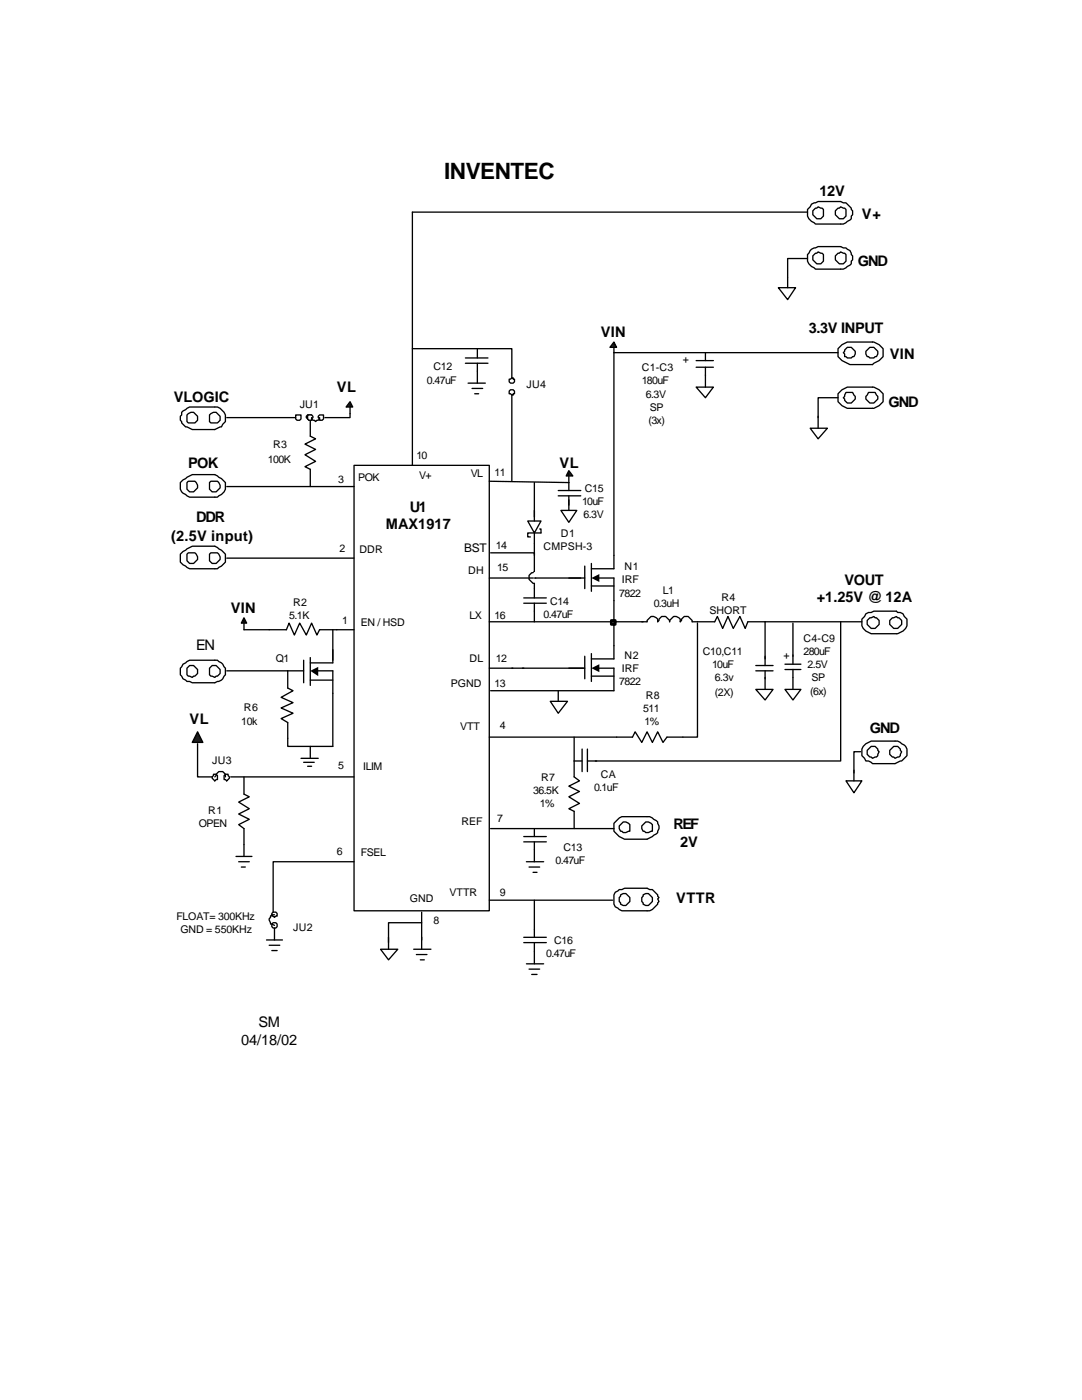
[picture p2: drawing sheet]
<svg xmlns="http://www.w3.org/2000/svg" width="216mm" height="279mm" viewBox="0 0 216 279" stroke-linecap="round" stroke-linejoin="round" font-family="sans-serif">
<path d="M70.6 92.9h27v88.9h-27z" fill="#fff" stroke="#000" stroke-width=".26"/>
<g fill="none" stroke="#000" stroke-width=".26">
<path d="M82.3 42.3v50.6M122.5 70.4v43.1h-4.5M45.2 111.4h25.4M97.6 115.4h19.1M104.5 119.3h4.5M106.6 117.5v1.8M116.7 113v4.5M118 116.9h4.5M118 112.4v5.6M119.3 115.4h3.2v16.1h-4.5M97.6 124.1h31.5v-.3l.8-.8a1.28 1.28 0 0 1 1.3 .6v.5l.3-.3v-.2l.5-.6h.8l.8 .8v.3v-.3l.8-.8a1.28 1.28 0 0 1 1.3 .6v.5l.3-.3v-.2l.5-.6h.8l.8 .8v.3h1.1M104.5 120.4h4.5"/>
<path d="M106.6 120.4v3.7M113.5 133.3h3.2M116.7 131v4.5M118 130.4v5.6M118 134.9h4.5M119.3 133.3h3.2v4.5M152.7 124.1h19.3M158.2 124.4v6.6M46 155h24.6M104.5 168h4.5M104.5 167h4.5M105 172h3.5"/>
<path d="M105.6 173h2.1M106.4 174.1h.8M106.6 165.4v1.6M106.6 168v4"/>
</g>
<path d="M118 115.4l1.6-.8v1.6zM118 133.3l1.6-.7v1.5z" fill="#000"/>
<path d="M39.4 146l1.1 2.2h-2.1z" fill-rule="evenodd" fill="#1a1a1a" stroke="#000" stroke-width=".26"/>
<path d="M122 123.8h.8v.8h-.8z" fill="none" stroke="#000" stroke-width=".53"/>
<g fill="none" stroke="#000" stroke-width=".26">
<path d="M97.6 96l15.9 .3M97.9 137.8h24.6M139.2 124.1h3.4l.5-1.1 1.1 2.4 1.1-2.4 1 2.4 1.3-2.4 1.1 2.4 .5-1.3h3.5M97.6 179.7h24.6M106.6 179.7v7.4M82.5 189.4h3.5M83.1 190.5h2.1M83.9 191.6h.8M84.1 182v7.4M104.5 188.1h4.5M104.5 187.1h4.5M105 192.4h3.5"/>
<path d="M105.6 193.4h2.1M106.1 194.5h1.1M106.6 188.1v4.3"/>
</g>
<path d="M105.3 104h2.6l-1.3 2.4z" fill-rule="evenodd" fill="#fff" stroke="#000" stroke-width=".26"/>
<path d="M61.9 83.6v3.4l1.1 .6-2.1 1 2.1 1.1-2.1 1.1 2.1 1.3-2.1 1 1 .6v3.4M106.6 114l-.2 .3h-.3l-.5 .5v.8l.8 .8h.2v1.1M106.6 101.9v2.1M106.6 106.4v4.5M106.6 115.4h.3M107.7 105.6h.2v.8h-2.6v.8h.5M48.7 125.7h5M97.6 133.3h18.8M102.1 133.3h.1" fill="none" stroke="#000" stroke-width=".26"/>
<path d="M106.6 114.3v1.9" fill="none" stroke="#fff" stroke-width=".26"/>
<g fill="#fff" stroke="#000" stroke-width=".26">
<path d="M54.2 182.3l.3-.3h.5l.3 .3v.5h-.3l-.2 .3-.3-.3h-.3z" fill-rule="evenodd"/>
<path d="M54.2 184.4l.3-.3h.5l.3 .3v.5l-.3 .3h-.5l-.3-.3z" fill-rule="evenodd"/>
</g>
<path d="M53.2 187.6h3.2M53.7 188.6h2.1M54.2 189.7h1.1M54.8 185.2v2.4" fill="none" stroke="#000" stroke-width=".26"/>
<g fill="#fff" stroke="#000" stroke-width=".26">
<path d="M173 123.8l.6-.5 .8-.3 .2 .3h.3l.5 .5v.8l-.8 .8h-.8l-.8-.8z" fill-rule="evenodd"/>
<path d="M177.5 123.8l.6-.5 .8-.3 .2 .3h.3l.5 .5v.8l-.8 .8h-.8l-.8-.8z" fill-rule="evenodd"/>
</g>
<path d="M172.8 122.5l1.6-.5h4.5l.2 .2h.6l.5 .3 .2 .5 .6 .6a2.28 2.28 0 0 1-2.1 2.9h-5.1a2.31 2.31 0 0 1-1.8-2.9l.5-.6z" fill="none" stroke="#000" stroke-width=".26"/>
<g fill="#fff" stroke="#000" stroke-width=".26">
<path d="M173 149.8l.8-.8h.8l.6 .5v.3l.2 .2-.2 .8-.3 .3-.8 .2-.3-.2h-.2l-.6-.6z" fill-rule="evenodd"/>
<path d="M177.5 149.8l.8-.8h.8l.6 .5v.3l.2 .2-.2 .8-.3 .3-.8 .2-.3-.2h-.2l-.6-.6z" fill-rule="evenodd"/>
</g>
<path d="M106.6 96.3v6.9M111.4 97.9h4.5M111.4 99h4.5M113.5 96.3v1.6M113.5 99v1.8M97.9 110.3h8.7v3.7M139.2 124.4v22.7h-2.9M172.2 149l.6-.6 1-.5h5.3l1.6 1.1 .3 .5v1.3l-1.1 1.1-1.3 .5h-4.5l-.8-.5h-.5l-.3-.6-.5-.5v-1.3z" fill="none" stroke="#000" stroke-width=".26"/>
<path d="M111.9 101.9h3.2l-1.6 2.3z" fill-rule="evenodd" fill="#fff" stroke="#000" stroke-width=".26"/>
<path d="M113.5 99.7v2.2" fill="none" stroke="#000" stroke-width=".26"/>
<g fill="#fff" stroke="#000" stroke-width=".26">
<path d="M101.6 75.7l.8-.3v.3h.3v.5l-.3 .3h-.5l-.3-.3z" fill-rule="evenodd"/>
<path d="M101.6 78.1l.3-.3h.5l.3 .3v.5h-.3v.2h-.3l-.2-.2h-.3z" fill-rule="evenodd"/>
</g>
<path d="M113.5 93.9l.8 1.1h-1.3z" fill-rule="evenodd" fill="#800000" stroke="#000" stroke-width=".26"/>
<path d="M113.5 94.5v.2M113.5 95v1.3" fill="none" stroke="#000" stroke-width=".26"/>
<g fill="#fff" stroke="#000" stroke-width=".26">
<path d="M59 82.8h1.1v.8a.66 .66 0 0 1-1.1 0z" fill-rule="evenodd"/>
<path d="M61.1 83.1l.3-.3h.8v.8l-.3 .3h-.3l-.5-.6z" fill-rule="evenodd"/>
<path d="M61.4 82.8h.8l.2 .3-.2 .8h-.6l-.2-.3z" fill-rule="evenodd"/>
<path d="M63.5 83.1l.3-.3h.8v.8l-.3 .3h-.5z" fill-rule="evenodd"/>
</g>
<path d="M45.2 97.1h25.4" fill="none" stroke="#000" stroke-width=".26"/>
<g fill="#fff" stroke="#000" stroke-width=".26">
<path d="M37.6 96h1.3l.5 .8v.6l-.8 .8h-.8l-.5-.6v-1.3z" fill-rule="evenodd"/>
<path d="M42.1 96h1.3l.3 .3 .2 .5v.6l-.8 .8h-.8l-.5-.6v-1.3z" fill-rule="evenodd"/>
</g>
<path d="M36 96.3l.5-.5 1.9-1.1h4.5l1.3 .8 .8 .8v1.3l-.3 .6-1.3 1h-5.6l-1.6-1-.2-.6z" fill="none" stroke="#000" stroke-width=".26"/>
<g fill="#fff" stroke="#000" stroke-width=".26">
<path d="M37.6 110.3h1.3l.5 .8v.6l-.8 .7h-.8l-.5-.5v-1.3z" fill-rule="evenodd"/>
<path d="M41.8 110.6l.3-.3h1.3l.5 .8v.6l-.8 .7h-.8l-.5-.5z" fill-rule="evenodd"/>
</g>
<path d="M36 110.6l.5-.5 1.9-1.1h4.5l1.3 .8 .8 .8v1.6l-.8 .8-.8 .5h-5.6l-1.3-.8-.5-.5z" fill="none" stroke="#000" stroke-width=".26"/>
<g fill="#fff" stroke="#000" stroke-width=".26">
<path d="M123.8 178.6l.6-.3h.5l.8 .8v.8l-.8 .8h-.5l-.6-.3v-.2a.94 .94 0 0 1 0-1.3z" fill-rule="evenodd"/>
<path d="M128.3 178.6l.6-.3h.5l.8 .8v.8l-.8 .8h-.5l-.6-.3v-.2a.94 .94 0 0 1 0-1.3z" fill-rule="evenodd"/>
</g>
<path d="M122.8 178.1l.8-.6h.5l.5-.2h4.5l.5 .2h.6l1 1.1v.3l.3 .2-.3 .3 .3 .5-.3 .3v.2l-1 1.1-.6 .3h-5.5l-1.3-.8-.3-.6v-1.8z" fill="none" stroke="#000" stroke-width=".26"/>
<path d="M69.8 80.2l.6 1h-1.3z" fill-rule="evenodd" fill="#800000" stroke="#000" stroke-width=".26"/>
<path d="M62.2 83.3v.3l.2 .3h.3l.3 .2 .2-.2h.3l.3-.3v-.3M69.8 81.2v2.1h-5M69.8 80.7v.3" fill="none" stroke="#000" stroke-width=".26"/>
<g fill="#fff" stroke="#000" stroke-width=".26">
<path d="M37.6 82.5l.5-.2h.5l.8 .8v.8l-.5 .5h-1.3l-.3-.3v-1.3z" fill-rule="evenodd"/>
<path d="M42.1 82.5l.5-.2h.5l.8 .8v.8l-.5 .5h-1.3l-.3-.3v-1.3z" fill-rule="evenodd"/>
</g>
<path d="M36.5 82l1.3-.8h5.1a2.18 2.18 0 0 1 2.1 1.6v1.3l-.6 .6-.2 .5-1.3 .5h-4.5l-1.4-.5-.8-.8v-.3l-.2-.2v-.8l.2-.3v-.5zM45.2 83.3h13.8" fill="none" stroke="#000" stroke-width=".26"/>
<g fill="#fff" stroke="#000" stroke-width=".26">
<path d="M123.6 164.8l.8-.8h.5l.5 .3 .3 .3v1.3l-.8 .3h-.5l-.3-.3h-.3l-.2-.5z" fill-rule="evenodd"/>
<path d="M128.1 164.8l.8-.8h.5l.5 .3 .3 .3v1.3l-.8 .3h-.5l-.3-.3h-.3l-.2-.5z" fill-rule="evenodd"/>
</g>
<path d="M122.5 164.3l1.1-1.1 .5-.2h5.5l1.6 1 .3 .8v.6l-.3 .8-.2 .2-1.9 1.1h-4.5l-1-.5-1.1-1.1z" fill="none" stroke="#000" stroke-width=".26"/>
<path d="M48.7 123.3l.5 1.1h-1z" fill-rule="evenodd" fill="#800000" stroke="#000" stroke-width=".26"/>
<path d="M48.7 123.8v.3M48.7 124.4v1.3M39.4 148.4v6.6h2.9M42.6 154.5h.5l.3 .3v.8h-.3l-.2 .2-.6-.5zM42.9 155l.2-.2v-.3l.6-.5h.7l.6 .5v.5M45 154.5h.5v.3l.3 .2v.3l-.6 .5-.2-.2h-.3v-.8zM70.6 172h-16.1v10M97.9 165.4h24.6" fill="none" stroke="#000" stroke-width=".26"/>
<path d="M75.9 189.4h3.5l-1.9 2.2z" fill-rule="evenodd" fill="#fff" stroke="#000" stroke-width=".26"/>
<path d="M77.5 187.1v2.3M84.1 184.1h-6.6v4" fill="none" stroke="#000" stroke-width=".26"/>
<g fill="#fff" stroke="#000" stroke-width=".26">
<path d="M168.5 69.8l.6-.5h.8l.8 .8v.5l-.3 .6h-.3l-.2 .2h-.8l-.3-.2h-.3v-.6l-.2-.2 .2-.3z" fill-rule="evenodd"/>
<path d="M172.8 70.1l.8-.8h.8l.8 .8v.5l-.3 .6h-.3l-.2 .2h-.8l-.3-.2h-.3l-.2-.6z" fill-rule="evenodd"/>
</g>
<path d="M167.2 69.6l.8-.8 1.1-.5h5.3l1 .5 .8 .8v1.6l-.8 .8-1.3 .8h-4.5l-1.6-.8-.8-.8z" fill="none" stroke="#000" stroke-width=".26"/>
<g fill="#fff" stroke="#000" stroke-width=".26">
<path d="M168.8 78.3h1.3l.6 .8v.5l-.8 .8h-.8l-.6-.5v-.3l-.2-.2 .2-.3z" fill-rule="evenodd"/>
<path d="M173.3 78.3h1.3l.6 .8v.5l-.8 .8h-.8l-.8-.8v-.5z" fill-rule="evenodd"/>
</g>
<path d="M167.2 78.6l.8-.8 1.1-.5h5.3l1 .5 .8 .8v1.6l-.8 .8-1 .5h-5.3l-1.1-.5-.8-.8z" fill="none" stroke="#000" stroke-width=".26"/>
<path d="M161.7 85.5h3.4l-1.9 2.1z" fill-rule="evenodd" fill="#fff" stroke="#000" stroke-width=".26"/>
<path d="M122.5 70.4h44.7M167.2 79.4h-4v3.9M163.2 83.1v2.4" fill="none" stroke="#000" stroke-width=".26"/>
<path d="M122.5 68.3l.5 1h-1.3z" fill-rule="evenodd" fill="#800000" stroke="#000" stroke-width=".26"/>
<path d="M82.3 69.6h19.8v5.8M102.1 78.8v17.2M122.5 68.8h.1M122.5 69.3v1.1" fill="none" stroke="#000" stroke-width=".26"/>
<path d="M152.4 132.8h.5v1.1h-.5z" fill="#fff"/>
<path d="M150.8 132.8h3.5M150.8 133.9h3.5M152.7 124.1v8.7M152.7 133.9v1.6" fill="none" stroke="#000" stroke-width=".26"/>
<path d="M168.8 155.8h3.2l-1.6 2.4z" fill-rule="evenodd" fill="#fff" stroke="#000" stroke-width=".26"/>
<path d="M53.7 125.7h3.4l.6-1.3 1 2.3 1.1-2.3 1.3 2.3 1.1-2.3 1 2.3 .6-1h6.8M48.7 155v3.5l1 .5-2.1 1.1 2.1 1.3-2.1 1.1 2.1 1-2.1 1.1 1.1 .8v5.5M170.4 153.7v2.1M171.7 150h-1.3v4.3M47.1 170.9h3.2M47.6 172h2.1M48.2 173h.7M54.8 182.6h-.6l-.5 .8 .3 1 .8 .3" fill="none" stroke="#000" stroke-width=".26"/>
<path d="M109.8 140h3.4l-1.8 2.3z" fill-rule="evenodd" fill="#fff" stroke="#000" stroke-width=".26"/>
<path d="M111.4 137.8v2.2" fill="none" stroke="#000" stroke-width=".26"/>
<path d="M150.8 137.6h3.5l-1.6 2.1z" fill-rule="evenodd" fill="#fff" stroke="#000" stroke-width=".26"/>
<path d="M152.7 135.2v2.4" fill="none" stroke="#000" stroke-width=".26"/>
<path d="M156.6 137.6h3.2l-1.6 2.1z" fill-rule="evenodd" fill="#fff" stroke="#000" stroke-width=".26"/>
<path d="M158.2 135.2v2.4" fill="none" stroke="#000" stroke-width=".26"/>
<path d="M158 132.6h.5v1h-.5z" fill="#fff"/>
<path d="M82.3 42.3h78.8M92.9 72.5h4.5M92.9 71.4h4.5M93.4 76.5h3.4M94.2 77.5h2.1M94.7 78.6h.8M95.2 69.6v1.8M95.2 72.5v4M156.6 132.6h3.2M156.6 133.6h3.2M158.2 130.7v1.9M158.2 133.6v1.6" fill="none" stroke="#000" stroke-width=".26"/>
<path d="M138.9 77.3h3.4l-1.5 2.1z" fill-rule="evenodd" fill="#fff" stroke="#000" stroke-width=".26"/>
<path d="M140.8 74.9v2.4" fill="none" stroke="#000" stroke-width=".26"/>
<path d="M140.5 72h.5v1.3h-.5z" fill="#fff"/>
<path d="M138.9 72h3.4M138.9 73.3h3.4M140.8 70.4v1.6M140.8 73.3v1.6M97.6 147.1h28.6l.5-1.1 1.4 2.2 1-2.2 1.1 2.2 1-2.2 1.1 2.2 .8-1.1h3.2M114.6 151.9v3.1l1 .8-2.1 1.1 2.1 1.1-2.1 1 2.1 1.3-2.1 1.1 1.1 .5v3.5" fill="none" stroke="#000" stroke-width=".26"/>
<g fill="#fff" stroke="#000" stroke-width=".26">
<path d="M162.7 41.5h.3l.2-.2 .8 .2 .3 .3v1.3l-.5 .6h-.8l-.8-.8v-.8z" fill-rule="evenodd"/>
<path d="M166.7 42.1l.5-.6h.3l.2-.2 .8 .2 .3 .3v1.3l-.5 .6h-.8l-.8-.8z" fill-rule="evenodd"/>
</g>
<path d="M161.9 40.7l1.3-.5h4.5l.6 .3h.5l1.1 1v.3l.2 .3v.8l-.2 .2v.6l-.3 .2-1.3 .8h-5.6l-1.3-1-.3-.6v-1.3l.6-.5z" fill="none" stroke="#000" stroke-width=".26"/>
<g fill="#fff" stroke="#000" stroke-width=".26">
<path d="M162.7 50.5h.3l.2-.2 .8 .2 .3 .3v1.3l-.5 .6h-.8l-.8-.8v-.8z" fill-rule="evenodd"/>
<path d="M166.7 51.1l.5-.6h.3l.2-.2 .8 .2 .3 .3v1.3l-.5 .6h-.8l-.8-.8z" fill-rule="evenodd"/>
</g>
<path d="M161.7 50l.8-.5 .7-.3h4.5l.6 .3h.5l.8 .5 .3 .8 .2 .3v.8l-.2 .2v.6l-1.6 1h-5.6l-1.3-1-.3-.6v-1.3z" fill="none" stroke="#000" stroke-width=".26"/>
<path d="M155.3 57.4h3.4l-1.5 2.4z" fill-rule="evenodd" fill="#fff" stroke="#000" stroke-width=".26"/>
<path d="M161.1 51.6h-3.9v5.8M60.6 133.9h-3.2v3.4l1.1 .5-2.4 1.4 2.4 1-2.4 1.1 2.4 1-2.4 1.1 1.3 .8v4.8h9v-15.1h-3.2M60.6 131.8v4.5M61.9 135.7h4.5M61.9 131.2v5.6M66.4 125.7v6.6h-4.5M60.1 151.3h3.4M60.6 152.1h2.1M61.4 152.9h.8M61.9 149v2.3" fill="none" stroke="#000" stroke-width=".26"/>
<path d="M61.9 133.9l1.6-.8v1.8z" fill="#000"/>
<g fill="#fff" stroke="#000" stroke-width=".26">
<path d="M37.3 133.3l.5-.5h.8l.8 .8v.8l-.5 .5h-.3l-.2 .3-.8-.3-.3-.2z" fill-rule="evenodd"/>
<path d="M41.8 133.3l.5-.5h.8l.8 .8v.8l-.5 .5h-.3l-.2 .3-.8-.3-.3-.2z" fill-rule="evenodd"/>
</g>
<path d="M36.5 132.6l1.3-.8h5.6l1 .8 .6 .7v1.4l-.3 .2a1.38 1.38 0 0 1-1.3 1.1l-.5 .3h-4.5l-.6-.3h-.5l-.8-.5-.5-.8v-1.4zM45.2 133.9h12.2M167.7 124.1v27.8h-48.9M114.6 147.1v4.8h1.6M116.2 149.5v4.5M117.2 149.5v4.5M117.2 151.9h1.9" fill="none" stroke="#000" stroke-width=".26"/>
<text font-size="4.5" x="88.6" y="35.7">INVENTEC</text>
<g font-size="2.9">
<text x="163.5" y="39.2">12V</text>
<text x="172" y="43.7">V+</text>
<text x="171.2" y="53.2">GND</text>
<text x="119.9" y="67.2">VIN</text>
<text x="161.4" y="66.4">3.3V INPUT</text>
<text x="177.5" y="71.7">VIN</text>
<text x="34.7" y="80.2">VLOGIC</text>
<text x="67.2" y="78.3">VL</text>
<text x="177.3" y="81.2">GND</text>
<text x="37.6" y="93.4">POK</text>
<text x="111.7" y="93.4">VL</text>
<text x="34.1" y="107.9">(2.5V input)</text>
<text x="39.2" y="104.2">DDR</text>
<text x="77" y="105.6">MAX1917</text>
<text x="81.8" y="102.1">U1</text>
<text x="168.5" y="116.7">VOUT</text>
<text x="46" y="122.2">VIN</text>
<text x="163" y="120.1">+1.25V @ 12A</text>
<text x="39.2" y="129.6">EN</text>
<text x="37.8" y="144.5">VL</text>
<text x="173.6" y="146.3">GND</text>
<text x="134.4" y="165.4">REF</text>
<text x="135.7" y="169.1">2V</text>
<text x="134.9" y="180.2">VTTR</text>
<text x="48.2" y="208.5">04/18/02</text>
<text x="51.6" y="205.1">SM</text>
</g>
<text font-size="2.4" x="92.6" y="110.1">BST</text>
<g font-size="2.1">
<text x="85.2" y="76.7">0.47uF</text>
<text x="86.5" y="73.8">C12</text>
<text x="105" y="77.5">JU4</text>
<text x="128.1" y="74.1">C1-C3</text>
<text x="128.1" y="76.7">180uF</text>
<text x="136.3" y="72.5">+</text>
<text x="59.8" y="81.5">JU1</text>
<text x="128.9" y="79.4">6.3V</text>
<text x="129.6" y="82">SP</text>
<text x="54.5" y="89.4">R3</text>
<text x="129.4" y="84.7">(3x)</text>
<text x="53.4" y="92.3">100K</text>
<text x="83.1" y="91.5">10</text>
<text x="83.6" y="95.5">V+</text>
<text x="93.9" y="95.2">VL</text>
<text x="98.7" y="95">11</text>
<text x="67.5" y="96.3">3</text>
<text x="71.4" y="96">POK</text>
<text x="116.2" y="100.8">10uF</text>
<text x="116.7" y="98.2">C15</text>
<text x="111.9" y="107.2">D1</text>
<text x="116.4" y="103.5">6.3V</text>
<text x="67.7" y="110.1">2</text>
<text x="71.7" y="110.3">DDR</text>
<text x="99" y="109.5">14</text>
<text x="108.5" y="109.8">CMPSH-3</text>
<text x="124.6" y="113.8">N1</text>
<text x="93.4" y="114.6">DH</text>
<text x="99.2" y="114">15</text>
<text x="123.6" y="119.1">7822</text>
<text x="124.1" y="116.4">IRF</text>
<text x="132.3" y="118.5">L1</text>
<text x="143.9" y="119.9">R4</text>
<text x="57.7" y="123.6">5.1K</text>
<text x="58.5" y="120.9">R2</text>
<text x="68.3" y="124.6">1</text>
<text x="72" y="124.9">EN / HSD</text>
<text x="93.7" y="123.6">LX</text>
<text x="98.7" y="123.6">16</text>
<text x="108.5" y="123.3">0.47uF</text>
<text x="109.8" y="120.7">C14</text>
<text x="130.4" y="121.2">0.3uH</text>
<text x="141.6" y="122.5">SHORT</text>
<text x="124.6" y="131.5">N2</text>
<text x="140.2" y="130.7">C10,C11</text>
<text x="156.4" y="131.5">+</text>
<text x="160.3" y="128.1">C4-C9</text>
<text x="160.3" y="130.7">280uF</text>
<text x="55" y="132">Q1</text>
<text x="90" y="137.1">PGND</text>
<text x="93.7" y="132">DL</text>
<text x="98.7" y="137.1">13</text>
<text x="99" y="132">12</text>
<text x="123.6" y="136.8">7822</text>
<text x="124.1" y="134.1">IRF</text>
<text x="142.1" y="133.3">10uF</text>
<text x="142.6" y="136">6.3v</text>
<text x="161.1" y="133.3">2.5V</text>
<text x="161.9" y="136">SP</text>
<text x="48.7" y="141.8">R6</text>
<text x="128.3" y="142.1">511</text>
<text x="128.9" y="139.4">R8</text>
<text x="142.6" y="138.9">(2X)</text>
<text x="161.7" y="138.6">(6x)</text>
<text x="48.2" y="144.7">10k</text>
<text x="91.8" y="145.8">VTT</text>
<text x="99.7" y="145.5">4</text>
<text x="128.6" y="144.7">1%</text>
<text x="42.3" y="152.4">JU3</text>
<text x="67.5" y="153.5">5</text>
<text x="72.5" y="153.7">ILIM</text>
<text x="107.9" y="155.8">R7</text>
<text x="119.9" y="155.3">CA</text>
<text x="106.4" y="158.5">36.5K</text>
<text x="107.7" y="161.1">1%</text>
<text x="118.5" y="158">0.1uF</text>
<text x="39.7" y="165.1">OPEN</text>
<text x="41.5" y="162.5">R1</text>
<text x="92.1" y="164.6">REF</text>
<text x="99.2" y="164">7</text>
<text x="67.2" y="170.7">6</text>
<text x="72" y="170.9">FSEL</text>
<text x="110.9" y="172.5">0.47uF</text>
<text x="112.4" y="169.9">C13</text>
<text x="81.8" y="179.9">GND</text>
<text x="89.7" y="178.9">VTTR</text>
<text x="99.7" y="178.9">9</text>
<text x="35.2" y="183.6">FLOAT= 300KHz</text>
<text x="58.5" y="185.7">JU2</text>
<text x="86.5" y="184.4">8</text>
<text x="36" y="186.3">GND = 550KHz</text>
<text x="109" y="191">0.47uF</text>
<text x="110.6" y="188.4">C16</text>
</g>
</svg>
